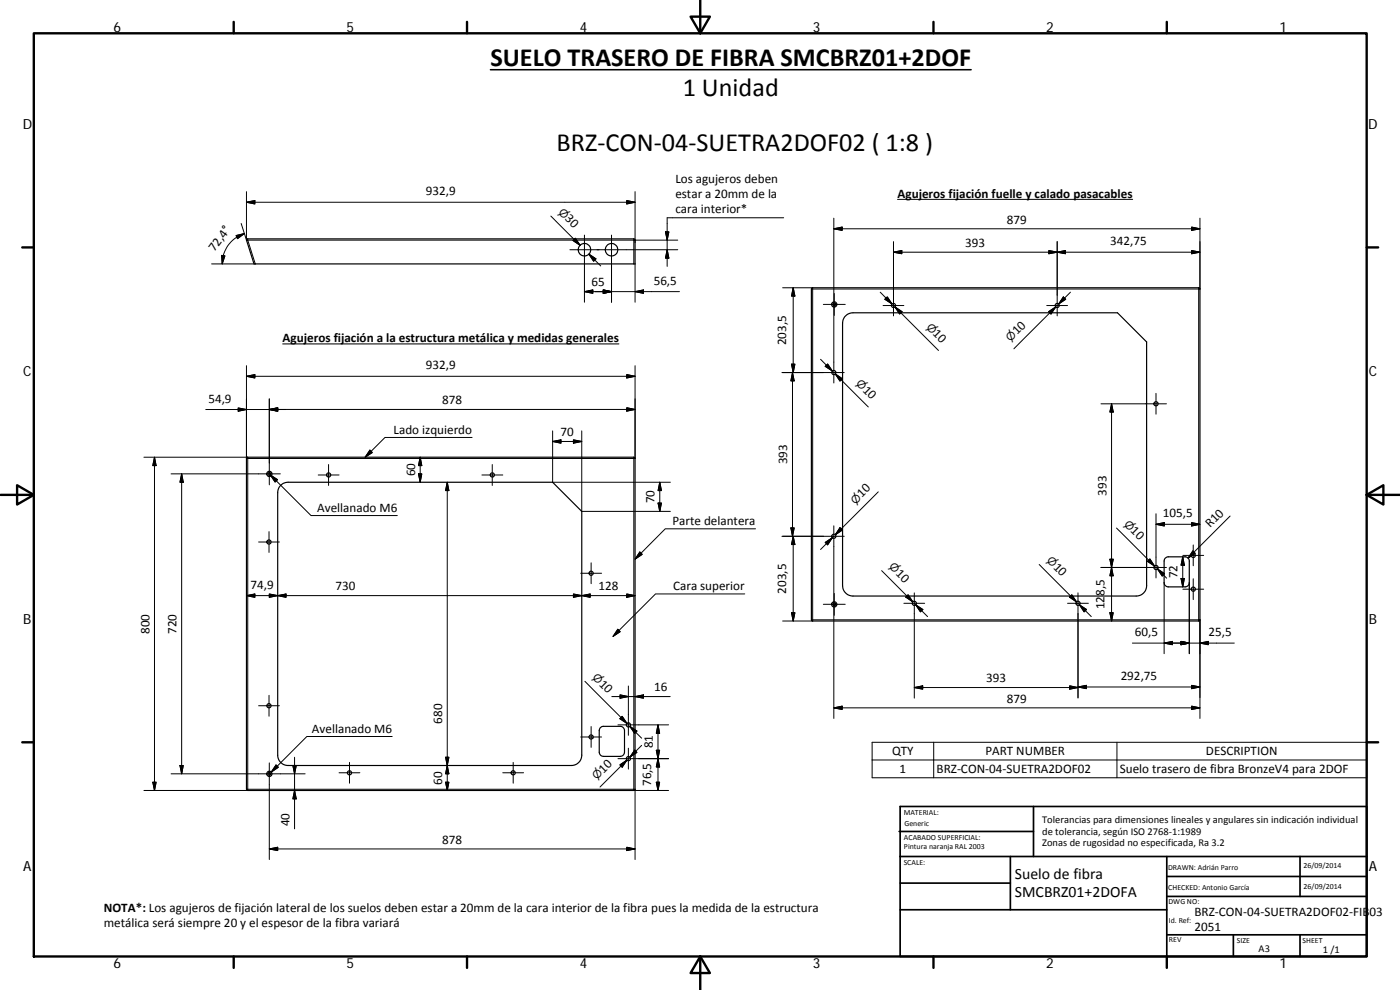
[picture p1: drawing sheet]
<svg xmlns="http://www.w3.org/2000/svg" width="420mm" height="297mm" viewBox="0 0 420 297" stroke-linecap="round" stroke-linejoin="round" font-family="sans-serif">
<g fill="none" stroke="#000" stroke-width=".36">
<path d="M74.1 71.8l116.1-.1 .4 .4v7.1h-114.4l-2.2-7.2zM243.6 86.5h116.4v99.7h-116.4zM253.5 95.1l.9-.8 1.6-.4h79.4l8.7 8.7v73.1a3.1 3.1 0 0 1-3.1 3.1h-85a3.1 3.1 0 0 1-3.1-3.1v-78.7l.2-1.2zM74.1 137.3h116.4v99.8h-116.4zM84.3 145.6l1-.7 1.2-.2h79.4l8.7 8.7v73.2a3.1 3.1 0 0 1-3.1 3.1h-85a3.1 3.1 0 0 1-3.2-3.1v-78.8l.3-1.2zM349.7 167.4l.9-.3h5.1a1.26 1.26 0 0 1 1.2 1.2v6.5a1.26 1.26 0 0 1-1.2 1.3h-5.1a1.26 1.26 0 0 1-1.2-1.3v-6.5zM180.2 218.3l.9-.4h5a1.3 1.3 0 0 1 1.3 1.3v6.5a1.3 1.3 0 0 1-1.3 1.2h-5a1.26 1.26 0 0 1-1.3-1.2v-6.5z"/>
<circle cx="175.4" cy="74.9" r="1.88"/>
<circle cx="183.5" cy="74.9" r="1.88"/>
<circle cx="250.4" cy="91.3" r=".8"/>
<circle cx="250.4" cy="91.3" r=".43"/>
<circle cx="268.2" cy="91.7" r=".63"/>
<circle cx="317.3" cy="91.7" r=".63"/>
<circle cx="250.2" cy="111.8" r=".62"/>
<circle cx="346.9" cy="121.2" r=".62"/>
<circle cx="80.8" cy="142.2" r=".8"/>
<circle cx="80.9" cy="142.2" r=".44"/>
<circle cx="98.6" cy="142.5" r=".62"/>
<circle cx="147.8" cy="142.5" r=".62"/>
<circle cx="80.7" cy="162.6" r=".62"/>
<circle cx="177.4" cy="172" r=".62"/>
<circle cx="250.3" cy="160.9" r=".62"/>
<circle cx="346.9" cy="170.3" r=".63"/>
<circle cx="358.1" cy="176.8" r=".63"/>
<circle cx="358.1" cy="166.7" r=".63"/>
<circle cx="250.4" cy="181.3" r=".8"/>
<circle cx="250.4" cy="181.3" r=".43"/>
<circle cx="274.4" cy="181" r=".62"/>
<circle cx="323.5" cy="181" r=".62"/>
<circle cx="80.7" cy="211.8" r=".62"/>
<circle cx="188.6" cy="217.5" r=".64"/>
<circle cx="80.8" cy="232.2" r=".8"/>
<circle cx="80.9" cy="232.2" r=".44"/>
<circle cx="104.9" cy="231.9" r=".62"/>
<circle cx="154" cy="231.9" r=".62"/>
<circle cx="177.4" cy="221.1" r=".62"/>
<circle cx="188.6" cy="227.6" r=".62"/>
</g>
<g fill="none" stroke="#000" stroke-width=".3">
<path d="M74 57.5v14.6M190.6 57.5v15.2M269.4 59.8h70.5M66.5 76.6l1 .2-.8 2.4zM70.9 70.7l2.4-.6-2 1.5zM72.4 67.1l1.6 5.1 .3-.1v-.4M73.3 70.1a9.8 9.8 0 0 0-4.8 3.4l-.7 1.2a9 9 0 0 0-1.1 4.5M74 60.7l2.5-.5v1zM74 60.7h116.6M165.3 64.8l8.8 8.8-1.8-1.8M172.7 71.5l1.4 2.1-2.1-1.4zM175.4 70.5v20.2"/>
<path d="M176.7 76.2l2.1 1.5-.7 .7zM176.7 76.2l3.6 3.6M183.5 70.5v20.2M188.1 60.2l2.5 .5-2.5 .5zM190.2 71.7v.4h.4M190.2 72.1v7.1M190.6 79.2v11.5M199.7 69.6h1l-.5 2.5zM200.2 74.9l.5 2.5h-1zM203.4 72.1h-129.1l2.3 7.1h-13.1M203.4 74.9h-32.4M235.2 65.3h-35v14.6"/>
<path d="M250.2 68.6l2.5-.5v1zM250.2 68.6h109.9M250.2 65.5v25.7M268.1 72.5v22.3M268.1 75.7l2.5-.5v.9zM268.1 75.7h92M314.8 75.2l2.5 .5-2.5 .4zM317.3 72.5v22.3M317.3 75.7l2.5-.5v.9zM357.6 75.2l2.5 .5-2.5 .4zM357.6 68.1l2.5 .5-2.5 .5zM360.1 65.5v21.2h-.4v-.4"/>
<path d="M175.4 87.5l2.5-.5v1zM175.4 87.5h28.5M181 87l2.5 .5-2.5 .5zM190.6 87.5l2.5-.5v1zM234.9 86.3h9v.4h-.4M238.1 86.3v25.5M238.1 86.3l.5 2.5h-1.1zM243.9 86.7h115.8v99.3h-115.8zM247.1 91.3h6.6M250.2 91.4v23.5M250.4 88.1v6.5M264.2 87.7l3.5 3.5"/>
<path d="M265 91.7h6.3M265.6 89.8l.7-.7 1.4 2.1zM268.6 92.1l2.1 1.4-.7 .7zM270.4 93.9l-1.8-1.8 13.1 13.1M314.1 91.7h6.3M314.7 93.5l2.1-1.4-1.4 2.1zM315.1 93.9l1.7-1.8-12.5 12.5M319.1 89.1l.7 .7-2.1 1.4zM321.3 87.7l-3.6 3.5M74 109.7v27.9h.3v-.4h-31.1M74 112.9l2.5-.5v1zM74 112.9h116.6"/>
<path d="M80.8 119.7v25.8M84.8 103.2h100.9M188.1 112.4l2.5 .5-2.5 .5zM190.6 109.7v27.9h-.4v-.4M234.7 111.8h18.7M237.5 109.3h1.1l-.5 2.5zM237.8 111.8v49.1M237.8 111.8l.5 2.5h-.9zM246.3 107.8l3.5 3.5M247.7 109.9l.7-.7 1.4 2.1zM250.7 112.2l2.1 1.4-.7 .7zM252.4 114l-1.7-1.8 9.9 9.9"/>
<path d="M346.9 118v6.3M46.4 137.2v100M46.4 137.2l.5 2.5h-1zM61.8 122.9h24M71.5 122.4l2.5 .5-2.5 .5zM74.3 137.6h115.9v99.2h-115.9zM80.8 122.9h109.8M80.8 122.9l2.5-.6v1.1zM98.6 139.4v6.2M111 135.1l.7 .7-2.1 1.4zM126.1 137.2v7.5M126.1 137.2l.5 2.5h-1z"/>
<path d="M141.7 131.3h-26.2l-5.9 5.9M147.7 139.4v6.2M165.9 132.5l2.4-.5v1zM165.9 132.5h8.7M165.9 129.3v15.4h35.3M172.1 132l2.5 .5-2.5 .5zM174.6 129.3v24.1h26.6M188.1 122.3l2.5 .6-2.5 .5zM330.4 121.2h19.7M333.6 121.2v65.1M333.6 121.2l.5 2.4h-1zM51.3 142.2h32.8"/>
<path d="M54.5 142.2v90M54.5 142.2l.5 2.5h-1zM80.7 159.5v6.3M81.1 142.5l2.2 1.4-.7 .7zM81.1 142.5l12.2 12.2h25.9M95.5 142.5h6.3M125.6 142.2h1l-.5 2.5zM134.2 144.7v92.5M134.2 144.7l.5 2.5h-1zM144.6 142.5h6.3M197.5 150.9h1l-.5 2.5zM198 144.7v8.7"/>
<path d="M198 144.7l.5 2.5h-1zM226.7 158.7h-27l-9.1 9.1M237.4 158.4h.9l-.5 2.5zM250.2 157.8v23.5M252.1 158.3l.7 .7-2.1 1.4zM263.6 147.6l-12.9 12.8 1.7-1.7M335.1 158.4l11.4 11.4-1.8-1.7M346.9 157.3l2.5-.5v1zM346.9 157.3h13.2M346.9 154.1v19.3M357.6 156.8l2.5 .5-2.5 .5zM369.2 154.8l-12.6 12.6"/>
<path d="M74 178.7l2.5-.5v1zM74 178.7h116.6M77.6 162.6h6.3M80.8 178.2l2.5 .5-2.5 .5zM83.3 178.7l2.5-.5v1zM172.1 178.2l2.5 .5-2.5 .5zM174.3 172h6.2M174.6 178.7l2.5-.5v1zM177.4 168.9v6.2M188.1 178.2l2.5 .5-2.5 .5zM192 165.6l.7 .7-2.1 1.5zM223.5 178.2h-26.8l-12.7 12.7"/>
<path d="M234.7 160.9h18.7M238.1 160.9v25.4M238.1 160.9l.5 2.5h-1.1zM247.7 162.8l2.1-1.5-1.4 2.2zM249.8 161.3l-3.5 3.6M250.4 178.1v6.5M264.6 171.2l9.3 9.4-1.7-1.8M272.5 178.5l1.4 2.1-2.1-1.4zM274.4 177.9v31.6M311.9 169.4l11.2 11.2-1.8-1.8M321.7 178.5l1.4 2.1-2.1-1.4zM323.5 177.9v31.6"/>
<path d="M330.4 170.3h19.7M333.1 167.8h1l-.5 2.5zM333.6 170.3l.5 2.5h-1zM345.1 167.7l1.4 2.1-2.1-1.4zM347.4 170.7l2.1 1.4-.7 .7zM347.4 170.7l2.7 2.8M349.4 174.8v21.3M354.4 173.6h1l-.4 2.5zM355 167.1l.4 2.5h-1zM355 167.1v9M355 166.6h6.2M355 176.8h6.2"/>
<path d="M356.9 174.8v1.9M356.9 176.9v19.2M358 165.3l.7 .7-2.1 1.4zM358.1 163.5v6.3M358.1 173.7v6.2M185.4 188.8l.7 .7-2.1 1.4zM237.5 183.8h1.1l-.5 2.5zM243.5 186h.4v.3h-9M247.1 181.3h6.6M250.2 181.4v34.2M271.3 181h6.2M274.8 181.5l3.6 3.5"/>
<path d="M274.8 181.5l2.2 1.4-.8 .7zM320.4 181h6.2M324 181.5l3.5 3.5M324 181.5l2.1 1.4-.7 .7zM333.1 183.8h1l-.5 2.5zM339.8 193h30.6M349.4 193l2.5-.6v1zM354.4 192.4l2.5 .6-2.5 .4zM359.7 186h.4v29.6M359.7 186v.3M360.1 193l2.5-.6v1zM77.6 211.8h6.3"/>
<path d="M80.7 208.6v6.3M175.5 204.4l12.7 12.7-1.8-1.8M177.4 218v6.2M183.6 209h17.5M186.1 208.5l2.5 .5-2.5 .5zM186.7 214.9l1.5 2.2-2.2-1.5zM188.6 205.8v14.8M189 218l3.6 3.5M189 218l2.1 1.4-.6 .6zM190.6 209l2.5-.5v1zM197.5 217.5v19.7M197.5 217.5l.5 2.5h-1z"/>
<path d="M200.6 217.5h-15.1M250.2 212.4l2.5-.5v1zM250.2 212.4h109.9M274.4 206.3l2.5-.5v1zM274.4 206.3h49.1M321 205.8l2.5 .5-2.5 .5zM323.5 206.1l2.5-.5v1zM323.5 206.1h36.6M357.6 205.6l2.5 .5-2.5 .5zM357.6 211.9l2.5 .5-2.5 .5zM45.9 234.7h1l-.5 2.5zM51.3 232.2h40.3"/>
<path d="M54 229.7h1l-.5 2.5zM74 236.8h.3v.4h-31.1M80.8 228.9v29M82.8 229.5l.7 .7-2.1 1.4zM87.9 229.7h1l-.5 2.5zM88.4 227.2v21.5M88.4 237.2l.5 2.5h-1zM101.8 231.9h6.2M104.9 228.7v6.3M117.7 221h-25.6l-10.7 10.6M133.7 227.2h1l-.5 2.5zM133.7 234.7h1l-.5 2.5z"/>
<path d="M134.2 229.7l.5 2.5h-1zM150.9 231.9h6.2M154 228.7v6.3M174.3 221.1h6.2M186 229.5l2.2-1.5-1.5 2.2zM186.4 229.8l1.8-1.8-8.1 8.1M188.6 224.5v6.3M190.2 236.8v.4h10.4M190.2 236.8h.4v21.1M190.5 225.1l.6 .7-2.1 1.4zM192.6 223.6l-3.6 3.6M197 225.1h1l-.5 2.5z"/>
<path d="M197 234.7h1l-.5 2.5zM197.5 227.6l.5 2.5h-1zM200.6 227.6h-15.1M261.7 222.7h148.5v10.7h-148.5zM261.7 228h148.5M280.2 222.7v10.7M335.2 222.7v10.7M80.8 254.7l2.5-.5v1zM80.8 254.7h109.8M188.1 254.2l2.5 .5-2.5 .5z"/>
</g>
<g fill="none" stroke="#000" stroke-width=".71">
<path d="M10.1 10h400.1v277h-400.1zM70.1 6.6v3.4M140.2 6.6v3.4M207.3 5h5.8l-2.9 5zM210.2 0v10M280.2 6.6v3.4M350.2 6.6v3.4M6.7 74.2h3.4M410.2 74.2h3.4M.2 148.5h9.9M5.1 145.6l5 2.9-5 2.9zM410.2 148.5l5-2.9v5.8z"/>
<path d="M410.2 148.5h9.9M6.7 222.7h3.4M410.2 222.7h3.4M70.1 287v3.4M140.2 287v3.4M210.2 287l2.9 5h-5.8zM210.2 287v10M280.2 287v3.4M350.2 287v3.4"/>
</g>
<g fill="none" stroke="#000" stroke-width=".51">
<path d="M269.8 249.5h40.4M270.1 257h140.1M270.1 242h140.1v45h-140.1zM303.2 257v16M310.2 242v15M350.2 257v30M390.2 257v12M270.1 273h80.1M270.1 265h33.1M350.2 269h60M350.2 263h60M350.2 280.5h60"/>
<path d="M370.2 280.5v6.5M390.2 280.5v6.5"/>
</g>
<path d="M147.2 20.9h144.3" fill="none" stroke="#000" stroke-width=".46"/>
<g fill="#000" stroke="#000" stroke-width=".3">
<path d="M66.5 76.6l1 .2-.8 2.4zM70.9 70.7l2.4-.6-2 1.5zM74 60.7l2.5-.5v1zM172.7 71.5l1.4 2.1-2.1-1.4zM176.7 76.2l2.1 1.5-.7 .7zM188.1 60.2l2.5 .5-2.5 .5zM199.7 69.6h1l-.5 2.5zM200.2 74.9l.5 2.5h-1zM250.2 68.6l2.5-.5v1zM268.1 75.7l2.5-.5v.9zM314.8 75.2l2.5 .5-2.5 .4zM317.3 75.7l2.5-.5v.9z"/>
<path d="M357.6 75.2l2.5 .5-2.5 .4zM357.6 68.1l2.5 .5-2.5 .5zM175.4 87.5l2.5-.5v1zM181 87l2.5 .5-2.5 .5zM190.6 87.5l2.5-.5v1zM238.1 86.3l.5 2.5h-1.1zM265.6 89.8l.7-.7 1.4 2.1zM268.6 92.1l2.1 1.4-.7 .7zM314.7 93.5l2.1-1.4-1.4 2.1zM319.1 89.1l.7 .7-2.1 1.4zM74 112.9l2.5-.5v1zM188.1 112.4l2.5 .5-2.5 .5z"/>
<path d="M237.5 109.3h1.1l-.5 2.5zM237.8 111.8l.5 2.5h-.9zM247.7 109.9l.7-.7 1.4 2.1zM250.7 112.2l2.1 1.4-.7 .7zM46.4 137.2l.5 2.5h-1zM71.5 122.4l2.5 .5-2.5 .5zM80.8 122.9l2.5-.6v1.1zM80.8 122.9l2.5-.5v1zM111 135.1l.7 .7-2.1 1.4zM126.1 137.2l.5 2.5h-1zM165.9 132.5l2.4-.5v1zM172.1 132l2.5 .5-2.5 .5z"/>
<path d="M188.1 122.3l2.5 .6-2.5 .5zM333.6 121.2l.5 2.4h-1zM54.5 142.2l.5 2.5h-1zM81.1 142.5l2.2 1.4-.7 .7zM125.6 142.2h1l-.5 2.5zM134.2 144.7l.5 2.5h-1zM197.5 150.9h1l-.5 2.5zM198 144.7l.5 2.5h-1zM237.4 158.4h.9l-.5 2.5zM252.1 158.3l.7 .7-2.1 1.4zM346.9 157.3l2.5-.5v1zM357.6 156.8l2.5 .5-2.5 .5z"/>
<path d="M74 178.7l2.5-.5v1zM80.8 178.2l2.5 .5-2.5 .5zM83.3 178.7l2.5-.5v1zM172.1 178.2l2.5 .5-2.5 .5zM174.6 178.7l2.5-.5v1zM188.1 178.2l2.5 .5-2.5 .5zM192 165.6l.7 .7-2.1 1.5zM238.1 160.9l.5 2.5h-1.1zM247.7 162.8l2.1-1.5-1.4 2.2zM272.5 178.5l1.4 2.1-2.1-1.4zM321.7 178.5l1.4 2.1-2.1-1.4zM333.1 167.8h1l-.5 2.5z"/>
<path d="M333.6 170.3l.5 2.5h-1zM345.1 167.7l1.4 2.1-2.1-1.4zM347.4 170.7l2.1 1.4-.7 .7zM354.4 173.6h1l-.4 2.5zM355 167.1l.4 2.5h-1zM358 165.3l.7 .7-2.1 1.4zM185.4 188.8l.7 .7-2.1 1.4zM237.5 183.8h1.1l-.5 2.5zM274.8 181.5l2.2 1.4-.8 .7zM324 181.5l2.1 1.4-.7 .7zM333.1 183.8h1l-.5 2.5zM349.4 193l2.5-.6v1z"/>
<path d="M354.4 192.4l2.5 .6-2.5 .4zM360.1 193l2.5-.6v1zM186.7 214.9l1.5 2.2-2.2-1.5zM186.1 208.5l2.5 .5-2.5 .5zM189 218l2.1 1.4-.6 .6zM190.6 209l2.5-.5v1zM250.2 212.4l2.5-.5v1zM274.4 206.3l2.5-.5v1zM321 205.8l2.5 .5-2.5 .5zM323.5 206.1l2.5-.5v1zM357.6 205.6l2.5 .5-2.5 .5zM357.6 211.9l2.5 .5-2.5 .5z"/>
<path d="M45.9 234.7h1l-.5 2.5zM54 229.7h1l-.5 2.5zM82.8 229.5l.7 .7-2.1 1.4zM87.9 229.7h1l-.5 2.5zM88.4 237.2l.5 2.5h-1zM133.7 227.2h1l-.5 2.5zM133.7 234.7h1l-.5 2.5zM134.2 229.7l.5 2.5h-1zM186 229.5l2.2-1.5-1.5 2.2zM190.5 225.1l.6 .7-2.1 1.4zM197 225.1h1l-.5 2.5zM197 234.7h1l-.5 2.5z"/>
<path d="M197.5 217.5l.5 2.5h-1zM197.5 227.6l.5 2.5h-1zM80.8 254.7l2.5-.5v1zM188.1 254.2l2.5 .5-2.5 .5z"/>
</g>
<g font-size="7.9">
<text x="147.2" y="19.8">SUELO TRASERO DE FIBRA SMCBRZ01+2DOF</text>
<text x="204.9" y="28.8">1 Unidad</text>
<text x="167" y="45.4">BRZ‐CON‐04‐SUETRA2DOF02 ( 1:8 )</text>
</g>
<g font-size="4.7">
<text x="304.6" y="263.9">Suelo de fibra</text>
<text x="304.6" y="269.3">SMCBRZ01+2DOFA</text>
</g>
<g font-size="4.2">
<text x="34" y="9.6">6</text>
<text x="104" y="9.6">5</text>
<text x="174" y="9.6">4</text>
<text x="244" y="9.6">3</text>
<text x="314" y="9.6">2</text>
<text x="384" y="9.6">1</text>
<text x="6.8" y="38.7">D</text>
<text x="410.6" y="38.7">D</text>
<text x="7" y="112.9">C</text>
<text x="410.8" y="112.9">C</text>
<text x="7" y="187.1">B</text>
<text x="410.8" y="187.1">B</text>
<text x="7" y="261.3">A</text>
<text x="410.8" y="261.3">A</text>
<text x="34" y="290.4">6</text>
<text x="104" y="290.4">5</text>
<text x="174" y="290.4">4</text>
<text x="244" y="290.4">3</text>
<text x="314" y="290.4">2</text>
<text x="384" y="290.4">1</text>
</g>
<g font-size="3.9">
<text x="127.8" y="58.6">932,9</text>
<text x="202.7" y="54.8">Los agujeros deben</text>
<text x="202.7" y="59.3">estar a 20mm de la</text>
<text x="269.4" y="59.3">Agujeros fijación fuelle y calado pasacables</text>
<text x="169.4" y="65.8" transform="rotate(45 169.4 65.8)">30</text>
<text x="202.7" y="63.8">cara interior*</text>
<text x="302.2" y="67.1">879</text>
<text x="64.4" y="75.7" transform="rotate(-54 64.4 75.7)">72,4°</text>
<text x="289.7" y="74.1">393</text>
<text x="333.2" y="73.6">342,75</text>
<text x="177.5" y="86">65</text>
<text x="196.2" y="85.4">56,5</text>
<text x="279.8" y="100.3" transform="rotate(45 279.8 100.3)">10</text>
<text x="305.3" y="100.6" transform="rotate(-45 305.3 100.6)">10</text>
<text x="84.8" y="102.6">Agujeros fijación a la estructura metálica y medidas generales</text>
<text x="236" y="103.5" transform="rotate(-90 236 103.5)">203,5</text>
<text x="127.8" y="110.8">932,9</text>
<text x="258.8" y="117.3" transform="rotate(45 258.8 117.3)">10</text>
<text x="62.5" y="120.8">54,9</text>
<text x="132.7" y="121.3">878</text>
<text x="118.1" y="130.2">Lado izquierdo</text>
<text x="168.2" y="130.9">70</text>
<text x="124.6" y="142.9" transform="rotate(-90 124.6 142.9)">60</text>
<text x="236.3" y="139.3" transform="rotate(-90 236.3 139.3)">393</text>
<text x="258.7" y="149.4" transform="rotate(-45 258.7 149.4)">10</text>
<text x="332" y="148.7" transform="rotate(-90 332 148.7)">393</text>
<text x="95.2" y="153.6">Avellanado M6</text>
<text x="196.5" y="151" transform="rotate(-90 196.5 151)">70</text>
<text x="349" y="155.2">105,5</text>
<text x="201.8" y="157.6">Parte delantera</text>
<text x="339.1" y="159.4" transform="rotate(45 339.1 159.4)">10</text>
<text x="363.2" y="158.6" transform="rotate(-45 363.2 158.6)">R10</text>
<text x="268.6" y="172.2" transform="rotate(45 268.6 172.2)">10</text>
<text x="315.9" y="170.4" transform="rotate(45 315.9 170.4)">10</text>
<text x="353.4" y="173.6" transform="rotate(-90 353.4 173.6)">72</text>
<text x="75.2" y="176.6">74,9</text>
<text x="100.7" y="177.1">730</text>
<text x="179.6" y="177.1">128</text>
<text x="202" y="177.1">Cara superior</text>
<text x="236" y="178.1" transform="rotate(-90 236 178.1)">203,5</text>
<text x="331.5" y="178.8" transform="rotate(-90 331.5 178.8)">8,5</text>
<text x="331.5" y="182.8" transform="rotate(-90 331.5 182.8)">12</text>
<text x="44.8" y="190.2" transform="rotate(-90 44.8 190.2)">800</text>
<text x="53" y="190.2" transform="rotate(-90 53 190.2)">720</text>
<text x="340.6" y="190.8">60,5</text>
<text x="362.7" y="190.8">25,5</text>
<text x="179.6" y="205.4" transform="rotate(45 179.6 205.4)">10</text>
<text x="196.4" y="207.4">16</text>
<text x="296" y="204.7">393</text>
<text x="336.3" y="204">292,75</text>
<text x="302.2" y="210.8">879</text>
<text x="93.6" y="219.9">Avellanado M6</text>
<text x="132.7" y="217.1" transform="rotate(-90 132.7 217.1)">680</text>
<text x="195.9" y="224.6" transform="rotate(-90 195.9 224.6)">81</text>
<text x="267.7" y="226.6">QTY</text>
<text x="295.7" y="226.6">PART NUMBER</text>
<text x="361.9" y="226.6">DESCRIPTION</text>
<text x="181.1" y="232.1" transform="rotate(-45 181.1 232.1)">10</text>
<text x="269.9" y="231.9">1</text>
<text x="281.1" y="231.9">BRZ‐CON‐04‐SUETRA2DOF02</text>
<text x="336.1" y="232">Suelo trasero de fibra BronzeV4 para 2DOF</text>
<text x="132.7" y="235.4" transform="rotate(-90 132.7 235.4)">60</text>
<text x="195.4" y="235.9" transform="rotate(-90 195.4 235.9)">76,5</text>
<text x="86.9" y="247.9" transform="rotate(-90 86.9 247.9)">40</text>
<text x="132.7" y="253.2">878</text>
<text x="31.1" y="273.7">NOTA*: Los agujeros de fijación lateral de los suelos deben estar a 20mm de la cara interior de la fibra pues la medida de la estructura</text>
<text x="358.5" y="274.9">BRZ‐CON‐04‐SUETRA2DOF02‐FIB03</text>
<text x="31.1" y="278.2">metálica será siempre 20 y el espesor de la fibra variará</text>
<text x="358.5" y="279.4">2051</text>
</g>
<g font-size="3.3">
<text x="167.4" y="63.9" transform="rotate(45 167.4 63.9)">⌀</text>
<text x="277.8" y="98.3" transform="rotate(45 277.8 98.3)">⌀</text>
<text x="303.3" y="102.6" transform="rotate(-45 303.3 102.6)">⌀</text>
<text x="256.8" y="115.3" transform="rotate(45 256.8 115.3)">⌀</text>
<text x="256.7" y="151.4" transform="rotate(-45 256.7 151.4)">⌀</text>
<text x="337.1" y="157.4" transform="rotate(45 337.1 157.4)">⌀</text>
<text x="266.6" y="170.2" transform="rotate(45 266.6 170.2)">⌀</text>
<text x="313.9" y="168.4" transform="rotate(45 313.9 168.4)">⌀</text>
<text x="177.6" y="203.5" transform="rotate(45 177.6 203.5)">⌀</text>
<text x="179.1" y="234.1" transform="rotate(-45 179.1 234.1)">⌀</text>
</g>
<g font-size="3.1">
<text x="312.8" y="246.8">Tolerancias para dimensiones lineales y angulares sin indicación individual</text>
<text x="312.8" y="250.4">de tolerancia, según ISO 2768‐1:1989</text>
<text x="312.8" y="254">Zonas de rugosidad no especificada, Ra 3.2</text>
<text x="377.7" y="285.6">A3</text>
<text x="397" y="285.9">1 /1</text>
</g>
<g font-size="2.4">
<text x="271.2" y="244.4">MATERIAL:</text>
<text x="271.3" y="251.9">ACABADO SUPERFICIAL:</text>
<text x="271.4" y="247.9">Generic</text>
<text x="271.3" y="254.6">Pintura naranja RAL 2003</text>
<text x="271.2" y="259.7">SCALE:</text>
<text x="350.6" y="260.9">DRAWN: Adrián Parro</text>
<text x="391.2" y="260.6">26/09/2014</text>
<text x="350.6" y="267">CHECKED: Antonio García</text>
<text x="391.2" y="266.6">26/09/2014</text>
<text x="350.7" y="271.4">DWG NO:</text>
<text x="350.8" y="276.8">Id. Ref:</text>
<text x="350.8" y="282.8">REV</text>
<text x="371.2" y="282.9">SIZE</text>
<text x="390.9" y="282.9">SHEET</text>
</g>
</svg>
